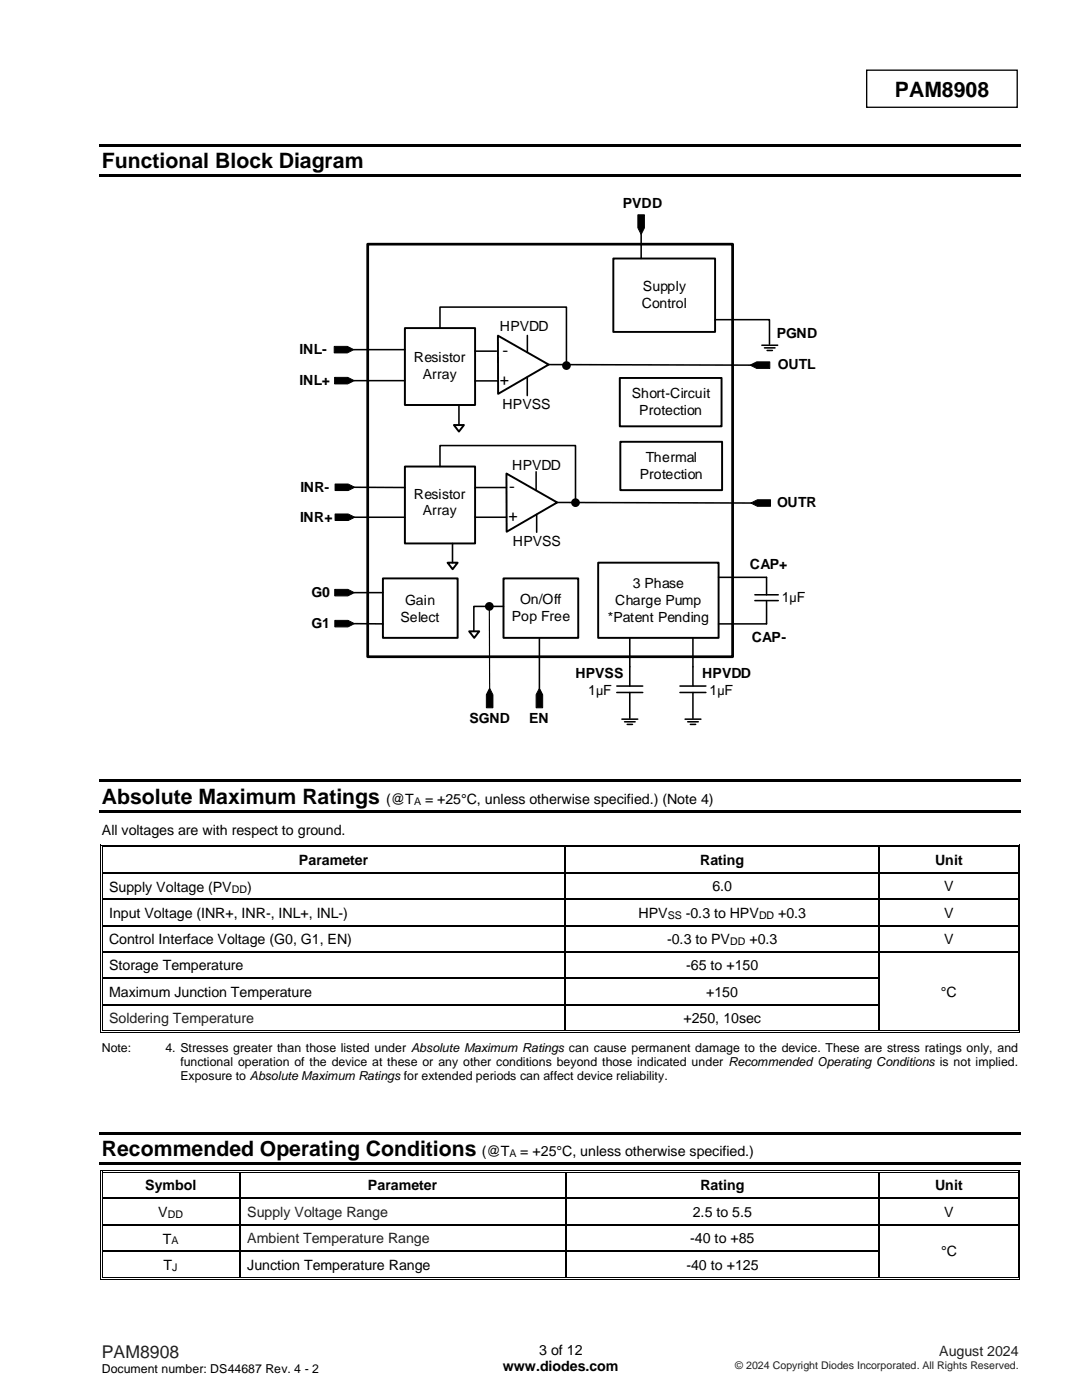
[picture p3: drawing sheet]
<svg xmlns="http://www.w3.org/2000/svg" width="216mm" height="279mm" viewBox="0 0 216 279" stroke-linecap="round" stroke-linejoin="round" font-family="sans-serif">
<path d="M172.9 14h30.1v7.4h-30.1z" fill="none" stroke="#000" stroke-width=".26"/>
<g fill="#000">
<path d="M19.8 28.8h183.9v.5h-183.9z" fill-rule="evenodd"/>
<path d="M19.8 34.8h183.9v.5h-183.9z" fill-rule="evenodd"/>
</g>
<path d="M73.4 48.7h72.8v82.4h-72.8z" fill="none" stroke="#000" stroke-width=".54"/>
<path d="M122.4 51.6h20.3v14.6h-20.3zM80.8 65.5h14v15.3h-14zM123.7 75.4h20.3v9.7h-20.3zM80.8 93.1h14v15.4h-14zM123.8 88.2h20.3v9.6h-20.3zM76.4 115.4h14.9v11.9h-14.9zM100.5 115.4h14.9v11.9h-14.9zM119.4 112.3h24v15h-24z" fill="none" stroke="#000" stroke-width=".39"/>
<path d="M99.4 67l10.1 5.8-10.1 5.8z" fill="#fff"/>
<path d="M99.4 67l10.1 5.8-10.1 5.8z" fill="none" stroke="#000" stroke-width=".39"/>
<path d="M101.1 94.5l10.1 5.8-10.1 5.8z" fill="#fff"/>
<path d="M101.1 94.5l10.1 5.8-10.1 5.8z" fill="none" stroke="#000" stroke-width=".39"/>
<g fill="#000">
<circle cx="113" cy="73" r=".56"/>
<circle cx="114.8" cy="100.3" r=".56"/>
<circle cx="97.6" cy="121" r=".56"/>
</g>
<g fill="none" stroke="#000" stroke-width=".62">
<circle cx="113" cy="73" r=".56"/>
<circle cx="114.8" cy="100.3" r=".56"/>
<circle cx="97.6" cy="121" r=".56"/>
</g>
<path d="M90.6 84.8h2l-1 1.3z" fill="#fff"/>
<path d="M90.6 84.8h2l-1 1.3z" fill="none" stroke="#000" stroke-width=".39"/>
<path d="M89.3 112.3h2l-1 1.3z" fill="#fff"/>
<path d="M89.3 112.3h2l-1 1.3z" fill="none" stroke="#000" stroke-width=".39"/>
<g fill="none" stroke="#000" stroke-width=".31">
<path d="M87.8 65.5v-4.2h25.2v11.7M94.8 70.1h4.3M94.8 76h4.6M105.2 75.2v3.7M105.2 66.9v3.4M109.5 72.8l40.2 .1M87.8 93.1v-4.2h27v11.4M91.6 80.8v4M94.8 97.3h6.3M107 94.2v3.7M90.3 108.5v3.8M94.8 103.2h6.3"/>
<path d="M107.1 102.7v3.5M111.2 100.3l38.6 .1M100.5 121h-6v4.9"/>
</g>
<g fill="#000">
<path d="M149.7 72.9l1.3-.7h2.6v1.3h-2.6z" fill-rule="evenodd"/>
<path d="M149.8 100.4l1.3-.7h2.6v1.3h-2.6z" fill-rule="evenodd"/>
</g>
<path d="M149.7 72.9l1.3-.7h2.6v1.3h-2.6zM149.8 100.4l1.3-.7h2.6v1.3h-2.6z" fill="none" stroke="#000" stroke-width=".2"/>
<path d="M93.6 126h2l-1 1.3z" fill="#fff"/>
<path d="M93.6 126h2l-1 1.3z" fill="none" stroke="#000" stroke-width=".39"/>
<g fill="#000">
<path d="M127.3 42.9h1.3v2.6l-.7 1.3-.6-1.3z" fill-rule="evenodd"/>
<path d="M66.7 69.1h2.6l1.3 .7-1.3 .6h-2.6z" fill-rule="evenodd"/>
<path d="M66.8 75.3h2.6l1.3 .7-1.3 .6h-2.6z" fill-rule="evenodd"/>
<path d="M66.9 96.6h2.6l1.3 .6-1.3 .7h-2.6z" fill-rule="evenodd"/>
<path d="M66.8 117.6h2.6l1.3 .7-1.3 .6h-2.6z" fill-rule="evenodd"/>
<path d="M66.9 102.6h2.6l1.3 .6-1.3 .7h-2.6z" fill-rule="evenodd"/>
<path d="M66.8 123.8h2.6l1.3 .7-1.3 .6h-2.6z" fill-rule="evenodd"/>
<path d="M19.8 155.6h183.9v.5h-183.9z" fill-rule="evenodd"/>
<path d="M97.7 137.3l.7 1.3v2.7h-1.4v-2.7z" fill-rule="evenodd"/>
<path d="M107.6 137.3l.7 1.3v2.7h-1.3v-2.7z" fill-rule="evenodd"/>
<path d="M19.8 161.7h183.9v.5h-183.9z" fill-rule="evenodd"/>
<path d="M20 168.6h.2v.5h-.2z" fill-rule="evenodd"/>
<path d="M20 168.6h.5v.1h-.5z" fill-rule="evenodd"/>
<path d="M20 174.1h.2v.3h-.2z" fill-rule="evenodd"/>
<path d="M20 179.3h.2v.3h-.2z" fill-rule="evenodd"/>
<path d="M20.3 168.9h.2v.2h-.2z" fill-rule="evenodd"/>
<path d="M20.3 168.9h.2v.2h-.2z" fill-rule="evenodd"/>
<path d="M20.3 174.1h.2v.3h-.2z" fill-rule="evenodd"/>
<path d="M20.3 179.3h.2v.3h-.2z" fill-rule="evenodd"/>
<path d="M112.7 169.1h.3z" fill-rule="evenodd"/>
<path d="M112.7 168.6h.5v.1h-.5z" fill-rule="evenodd"/>
<path d="M112.7 168.9h.5v.2h-.5z" fill-rule="evenodd"/>
<path d="M112.7 174.1h.3v.3h-.3z" fill-rule="evenodd"/>
<path d="M112.7 179.3h.3v.3h-.3z" fill-rule="evenodd"/>
<path d="M175.2 169.1h.3z" fill-rule="evenodd"/>
<path d="M175.2 168.6h.5v.1h-.5z" fill-rule="evenodd"/>
<path d="M175.2 168.9h.5v.2h-.5z" fill-rule="evenodd"/>
<path d="M175.2 174.1h.3v.3h-.3z" fill-rule="evenodd"/>
<path d="M175.2 179.3h.3v.3h-.3z" fill-rule="evenodd"/>
<path d="M203.1 168.6h.5v.1h-.5z" fill-rule="evenodd"/>
<path d="M203.1 168.9h.1v.2h-.1z" fill-rule="evenodd"/>
<path d="M203.1 168.9h.1v.2h-.1z" fill-rule="evenodd"/>
<path d="M203.1 174.1h.1v.3h-.1z" fill-rule="evenodd"/>
<path d="M203.1 179.3h.1v.3h-.1z" fill-rule="evenodd"/>
<path d="M203.4 168.6h.2v.5h-.2z" fill-rule="evenodd"/>
<path d="M203.4 174.1h.2v.3h-.2z" fill-rule="evenodd"/>
<path d="M203.4 179.3h.2v.3h-.2z" fill-rule="evenodd"/>
<path d="M20 184.6h.2v.3h-.2z" fill-rule="evenodd"/>
<path d="M20 189.8h.2v.3h-.2z" fill-rule="evenodd"/>
<path d="M20 195.1h.2v.3h-.2z" fill-rule="evenodd"/>
<path d="M20.3 184.6h.2v.3h-.2z" fill-rule="evenodd"/>
<path d="M20.3 189.8h.2v.3h-.2z" fill-rule="evenodd"/>
<path d="M20.3 195.1h.2v.3h-.2z" fill-rule="evenodd"/>
<path d="M112.7 184.6h.3v.3h-.3z" fill-rule="evenodd"/>
<path d="M112.7 189.8h.3v.3h-.3z" fill-rule="evenodd"/>
<path d="M112.7 195.1h.3v.3h-.3z" fill-rule="evenodd"/>
<path d="M175.2 184.6h.3v.3h-.3z" fill-rule="evenodd"/>
<path d="M175.2 189.8h.3v.3h-.3z" fill-rule="evenodd"/>
<path d="M175.2 195.1h.3v.3h-.3z" fill-rule="evenodd"/>
<path d="M203.1 184.6h.1v.3h-.1z" fill-rule="evenodd"/>
<path d="M203.1 189.8h.1v.3h-.1z" fill-rule="evenodd"/>
<path d="M203.1 195.1h.1v.3h-.1z" fill-rule="evenodd"/>
<path d="M203.4 184.6h.2v.3h-.2z" fill-rule="evenodd"/>
<path d="M203.4 189.8h.2v.3h-.2z" fill-rule="evenodd"/>
<path d="M203.4 195.1h.2v.3h-.2z" fill-rule="evenodd"/>
<path d="M20 200.3h.2v.3h-.2z" fill-rule="evenodd"/>
<path d="M20 205.6h.2v.5h-.2z" fill-rule="evenodd"/>
<path d="M20 206h.5v.1h-.5z" fill-rule="evenodd"/>
<path d="M20.3 200.3h.2v.3h-.2z" fill-rule="evenodd"/>
<path d="M20.3 205.6h.2v.2h-.2z" fill-rule="evenodd"/>
<path d="M20.3 205.6h.2v.2h-.2z" fill-rule="evenodd"/>
<path d="M112.7 200.3h.3v.3h-.3z" fill-rule="evenodd"/>
<path d="M112.7 205.6h.5v.2h-.5z" fill-rule="evenodd"/>
<path d="M112.7 206h.5v.1h-.5z" fill-rule="evenodd"/>
<path d="M175.2 200.3h.3v.3h-.3z" fill-rule="evenodd"/>
<path d="M175.2 205.6h.5v.2h-.5z" fill-rule="evenodd"/>
<path d="M175.2 206h.5v.1h-.5z" fill-rule="evenodd"/>
<path d="M203.1 200.3h.1v.3h-.1z" fill-rule="evenodd"/>
<path d="M203.1 206h.5v.1h-.5z" fill-rule="evenodd"/>
<path d="M203.1 205.6h.1v.2h-.1z" fill-rule="evenodd"/>
<path d="M203.1 205.6h.1v.2h-.1z" fill-rule="evenodd"/>
<path d="M203.4 200.3h.2v.3h-.2z" fill-rule="evenodd"/>
<path d="M203.4 205.6h.2v.5h-.2z" fill-rule="evenodd"/>
<path d="M19.8 225.9h183.9v.5h-183.9z" fill-rule="evenodd"/>
<path d="M19.8 231.9h183.9v.5h-183.9z" fill-rule="evenodd"/>
<path d="M20 233.5h.2v.6h-.2z" fill-rule="evenodd"/>
<path d="M20 233.5h.5v.2h-.5z" fill-rule="evenodd"/>
<path d="M20 239h.2v.3h-.2z" fill-rule="evenodd"/>
<path d="M20.3 233.8h.2v.3h-.2z" fill-rule="evenodd"/>
<path d="M20.3 233.8h.2v.2h-.2z" fill-rule="evenodd"/>
<path d="M20.3 239h.2v.3h-.2z" fill-rule="evenodd"/>
<path d="M47.7 234l.3 .1z" fill-rule="evenodd"/>
<path d="M47.7 233.5h.5v.2h-.5z" fill-rule="evenodd"/>
<path d="M47.7 233.8h.5v.2h-.5z" fill-rule="evenodd"/>
<path d="M47.7 239h.3v.3h-.3z" fill-rule="evenodd"/>
<path d="M112.8 234l.2 .1z" fill-rule="evenodd"/>
<path d="M112.8 233.5h.5v.2h-.5z" fill-rule="evenodd"/>
<path d="M112.8 233.8h.5v.2h-.5z" fill-rule="evenodd"/>
<path d="M112.8 239h.2v.3h-.2z" fill-rule="evenodd"/>
<path d="M175.3 234l.2 .1z" fill-rule="evenodd"/>
<path d="M175.3 233.5h.5v.2h-.5z" fill-rule="evenodd"/>
<path d="M175.3 233.8h.5v.2h-.5z" fill-rule="evenodd"/>
<path d="M175.3 239h.2v.3h-.2z" fill-rule="evenodd"/>
<path d="M203.1 233.5h.5v.2h-.5z" fill-rule="evenodd"/>
<path d="M203.1 233.8h.1v.3h-.1z" fill-rule="evenodd"/>
<path d="M203.1 233.8h.1v.2h-.1z" fill-rule="evenodd"/>
<path d="M203.1 239h.1v.3h-.1z" fill-rule="evenodd"/>
<path d="M203.4 233.5h.2v.6h-.2z" fill-rule="evenodd"/>
<path d="M203.4 239h.2v.3h-.2z" fill-rule="evenodd"/>
<path d="M20 244.3h.2v.3h-.2z" fill-rule="evenodd"/>
<path d="M20 249.5h.2v.3h-.2z" fill-rule="evenodd"/>
<path d="M20 254.8h.2v.5h-.2z" fill-rule="evenodd"/>
<path d="M20 255.2h.5v.1h-.5z" fill-rule="evenodd"/>
<path d="M20.3 244.3h.2v.3h-.2z" fill-rule="evenodd"/>
<path d="M20.3 249.5h.2v.3h-.2z" fill-rule="evenodd"/>
<path d="M20.3 254.8h.2v.2h-.2z" fill-rule="evenodd"/>
<path d="M20.3 254.8h.2v.2h-.2z" fill-rule="evenodd"/>
<path d="M47.7 244.3h.3v.3h-.3z" fill-rule="evenodd"/>
<path d="M47.7 249.5h.3v.3h-.3z" fill-rule="evenodd"/>
<path d="M47.7 254.8h.5v.2h-.5z" fill-rule="evenodd"/>
<path d="M47.7 255.2h.5v.1h-.5z" fill-rule="evenodd"/>
<path d="M112.8 244.3h.2v.3h-.2z" fill-rule="evenodd"/>
<path d="M112.8 249.5h.2v.3h-.2z" fill-rule="evenodd"/>
<path d="M112.8 254.8h.5v.2h-.5z" fill-rule="evenodd"/>
<path d="M112.8 255.2h.5v.1h-.5z" fill-rule="evenodd"/>
<path d="M175.3 244.3h.2v.3h-.2z" fill-rule="evenodd"/>
<path d="M175.3 249.5h.2v.3h-.2z" fill-rule="evenodd"/>
<path d="M175.3 254.8h.5v.2h-.5z" fill-rule="evenodd"/>
<path d="M175.3 255.2h.5v.1h-.5z" fill-rule="evenodd"/>
<path d="M203.1 244.3h.1v.3h-.1z" fill-rule="evenodd"/>
<path d="M203.1 249.5h.1v.3h-.1z" fill-rule="evenodd"/>
<path d="M203.1 255.2h.5v.1h-.5z" fill-rule="evenodd"/>
<path d="M203.1 254.8h.1v.2h-.1z" fill-rule="evenodd"/>
<path d="M203.1 254.8h.1v.2h-.1z" fill-rule="evenodd"/>
<path d="M203.4 244.3h.2v.3h-.2z" fill-rule="evenodd"/>
<path d="M203.4 249.5h.2v.3h-.2z" fill-rule="evenodd"/>
<path d="M203.4 254.8h.2v.5h-.2z" fill-rule="evenodd"/>
</g>
<g fill="none" stroke="#000" stroke-width=".2">
<path d="M127.3 42.9h1.3v2.6l-.7 1.3-.6-1.3zM66.7 69.1h2.6l1.3 .7-1.3 .6h-2.6zM66.8 75.3h2.6l1.3 .7-1.3 .6h-2.6zM66.9 96.6h2.6l1.3 .6-1.3 .7h-2.6zM66.8 117.6h2.6l1.3 .7-1.3 .6h-2.6zM66.9 102.6h2.6l1.3 .6-1.3 .7h-2.6zM66.8 123.8h2.6l1.3 .7-1.3 .6h-2.6zM97.7 137.3l.7 1.3v2.7h-1.4v-2.7zM107.6 137.3l.7 1.3v2.7h-1.3v-2.7zM20.1 169.1v5M20.1 174.4v4.9M20.1 179.6v5"/>
<path d="M20.4 169.1v5M20.4 174.4v4.9M20.4 179.6v5M20.5 168.6h92.2M20.5 169h92.2M113.2 168.6h62M113.2 169h62M175.7 168.6h27.4M175.7 169h27.4M203.2 169.1v5M203.2 174.4v4.9M203.2 179.6v5"/>
<path d="M203.5 169.1v5M203.5 174.4v4.9M203.5 179.6v5M20.1 184.9v4.9M20.1 190.1v5M20.1 195.4v4.9M20.4 184.9v4.9M20.4 190.1v5M20.4 195.4v4.9M203.2 184.9v4.9M203.2 190.1v5M203.2 195.4v4.9"/>
<path d="M203.5 184.9v4.9M203.5 190.1v5M203.5 195.4v4.9M20.1 200.6v5M20.4 200.6v5M20.5 206.1h92.2M20.5 205.7h92.2M113.2 206.1h62M113.2 205.7h62M175.7 206.1h27.4M175.7 205.7h27.4M203.2 200.6v5"/>
<path d="M203.5 200.6v5M20.1 234.1v4.9M20.1 239.3v5M20.4 234.1v4.9M20.4 239.3v5M20.5 233.6h27.2M20.5 233.9h27.2M48.2 233.6h64.5M48.2 233.9h64.5M113.3 233.6h62M113.3 233.9h62M175.8 233.6h27.3"/>
<path d="M175.8 233.9h27.3M203.2 234.1v4.9M203.2 239.3v5M203.5 234.1v4.9M203.5 239.3v5M20.1 244.6v4.9M20.1 249.8v5M20.4 244.6v4.9M20.4 249.8v5M20.5 255.3h27.2M20.5 254.9h27.2M48.2 255.3h64.5"/>
<path d="M48.2 254.9h64.5M113.3 255.3h62M113.3 254.9h62M175.8 255.3h27.3M175.8 254.9h27.3M203.2 244.6v4.9M203.2 249.8v5M203.5 244.6v4.9M203.5 249.8v5"/>
</g>
<g fill="none" stroke="#000" stroke-width=".31">
<path d="M127.9 46.8v4.8M70.6 69.8h10.2M70.7 76h10.1M142.7 63.8h10.8v4.9M152 68.9h3.2M152.5 69.4h2.1M153.1 69.9h1M70.8 97.2l10 .1M70.7 118.3h5.7M70.8 103.2h10M143.4 115.2h9.6v3.5M150.6 118.7h4.7"/>
<path d="M150.6 119.9h4.7M153 119.9v4.6h-9.6M70.7 124.5h5.7M107.6 127.3v10M123.1 136.9h5.1M123.1 138.2h5.1M125.7 127.3v9.6M125.7 138.2v5.1M135.7 136.9h5.1M135.7 138.2h5.1M138.3 127.3v9.6M138.3 138.2v5.1"/>
<path d="M124.1 143.5h3.2M124.6 144h2.1M125.2 144.6h1M136.7 143.5h3.2M137.2 144h2.1M137.8 144.6h1"/>
</g>
<path d="M97.6 121l.1 16.3" fill="none" stroke="#000" stroke-width=".23"/>
<g fill="none" stroke="#000" stroke-width=".25">
<path d="M20.5 174.2h92.2M20.5 179.5h92.2M112.8 169.1v5M112.8 174.4v4.9M112.8 179.6v5M113 174.2h62.2M113 179.5h62.2M175.3 169.1v5M175.3 174.4v4.9M175.3 179.6v5M175.5 174.2h27.6M175.5 179.5h27.6"/>
<path d="M20.5 184.7h92.2M20.5 190h92.2M20.5 195.2h92.2M112.8 184.9v4.9M112.8 190.1v5M112.8 195.4v4.9M113 184.7h62.2M113 190h62.2M113 195.2h62.2M175.3 184.9v4.9M175.3 190.1v5M175.3 195.4v4.9"/>
<path d="M175.5 184.7h27.6M175.5 190h27.6M20.5 200.5h92.2M112.8 200.6v5M113 200.5h62.2M175.3 200.6v5M20.5 239.2h27.2M47.8 234.1v4.9M47.8 239.3v5M48 239.2h64.7M112.9 234.1v4.9M112.9 239.3v5"/>
<path d="M113 239.2h62.3M175.4 234.1v4.9M175.4 239.3v5M175.5 239.2h27.6M20.5 244.4h27.2M20.5 249.7h27.2M47.8 244.6v4.9M47.8 249.8v5M48 244.4h64.7M48 249.7h64.7M112.9 244.6v4.9M112.9 249.8v5"/>
<path d="M113 244.4h62.3M113 249.7h62.3M175.4 244.6v4.9M175.4 249.8v5M175.5 244.4h27.6"/>
</g>
<g font-size="4.2">
<text x="178.6" y="19.4">PAM8908</text>
<text x="20.3" y="33.6">Functional Block Diagram</text>
<text x="20.3" y="160.4">Absolute Maximum Ratings</text>
<text x="20.3" y="230.7">Recommended Operating Conditions</text>
</g>
<g font-size="3.7">
<text x="100.3" y="71">-</text>
<text x="99.7" y="77">+</text>
<text x="101.6" y="98.3">-</text>
<text x="101.5" y="104.1">+</text>
</g>
<text font-size="3.5" fill="#231f20" x="20.3" y="271">PAM8908</text>
<g font-size="2.8">
<text x="124.3" y="41.5">PVDD</text>
<text x="128.3" y="58">Supply</text>
<text x="99.7" y="66">HPVDD</text>
<text x="128.1" y="61.4">Control</text>
<text x="59.8" y="70.6">INL-</text>
<text x="155" y="67.4">PGND</text>
<text x="59.8" y="76.8">INL+</text>
<text x="82.6" y="72.3">Resistor</text>
<text x="84.4" y="75.6">Array</text>
<text x="155.2" y="73.7">OUTL</text>
<text x="100.3" y="81.7">HPVSS</text>
<text x="126.1" y="79.4">Short-Circuit</text>
<text x="127.6" y="82.8">Protection</text>
<text x="102.2" y="93.8">HPVDD</text>
<text x="127.7" y="95.5">Protection</text>
<text x="128.8" y="92.2">Thermal</text>
<text x="59.9" y="98.2">INR-</text>
<text x="82.6" y="99.5">Resistor</text>
<text x="155.1" y="101.3">OUTR</text>
<text x="59.9" y="104.1">INR+</text>
<text x="84.4" y="102.9">Array</text>
<text x="102.4" y="109">HPVSS</text>
<text x="149.6" y="113.5">CAP+</text>
<text x="62.2" y="119.1">G0</text>
<text x="126.3" y="117.3">3 Phase</text>
<text x="62.2" y="125.4">G1</text>
<text x="79.9" y="124.1">Select</text>
<text x="80.8" y="120.8">Gain</text>
<text x="102.2" y="124">Pop Free</text>
<text x="103.8" y="120.6">On/Off</text>
<text x="121.3" y="124.1">*Patent Pending</text>
<text x="122.8" y="120.7">Charge Pump</text>
<text x="156" y="120.2">1µF</text>
<text x="150" y="128.2">CAP-</text>
<text x="114.8" y="135.4">HPVSS</text>
<text x="140.1" y="135.3">HPVDD</text>
<text x="117.4" y="138.7">1µF</text>
<text x="141.6" y="138.7">1µF</text>
<text x="93.7" y="144.3">SGND</text>
<text x="105.6" y="144.3">EN</text>
<text x="77.1" y="160.4">(@T</text>
<text x="84.8" y="160.4">= +25°C, unless otherwise specified.) (Note 4)</text>
<text x="20.3" y="166.6">All voltages are with respect to ground.</text>
<text x="59.7" y="172.6">Parameter</text>
<text x="139.7" y="172.6">Rating</text>
<text x="186.6" y="172.6">Unit</text>
<text x="21.8" y="178">Supply Voltage (PV</text>
<text x="49.3" y="178">)</text>
<text x="142.1" y="177.9">6.0</text>
<text x="188.4" y="177.9">V</text>
<text x="21.8" y="183.1">Input Voltage (INR+, INR-, INL+, INL-)</text>
<text x="127.4" y="183.2">HPV</text>
<text x="136.8" y="183.2">-0.3 to HPV</text>
<text x="155.3" y="183.2">+0.3</text>
<text x="188.4" y="183.1">V</text>
<text x="21.8" y="188.4">Control Interface Voltage (G0, G1, EN)</text>
<text x="133.1" y="188.5">-0.3 to PV</text>
<text x="149.5" y="188.5">+0.3</text>
<text x="188.4" y="188.4">V</text>
<text x="21.8" y="193.7">Storage Temperature</text>
<text x="136.9" y="193.7">-65 to +150</text>
<text x="21.8" y="198.9">Maximum Junction Temperature</text>
<text x="140.9" y="198.9">+150</text>
<text x="187.7" y="198.9">°C</text>
<text x="136.4" y="204.2">+250, 10sec</text>
<text x="96.1" y="230.7">(@T</text>
<text x="103.8" y="230.7">= +25°C, unless otherwise specified.)</text>
<text x="29" y="237.6">Symbol</text>
<text x="73.4" y="237.6">Parameter</text>
<text x="139.8" y="237.6">Rating</text>
<text x="186.6" y="237.6">Unit</text>
<text x="31.6" y="242.9">V</text>
<text x="138.2" y="242.8">2.5 to 5.5</text>
<text x="188.4" y="242.8">V</text>
<text x="32.5" y="248.2">T</text>
<text x="137.7" y="248.1">-40 to +85</text>
<text x="187.8" y="250.7">°C</text>
<text x="32.6" y="253.4">T</text>
<text x="49.3" y="253.4">Junction Temperature Range</text>
<text x="137" y="253.4">-40 to +125</text>
<text x="100.3" y="273.6">www.diodes.com</text>
<text x="107.6" y="270.3">3 of 12</text>
</g>
<g font-size="2.8" fill="#231f20">
<text x="21.8" y="204.2">Soldering Temperature</text>
<text x="49.3" y="242.8">Supply Voltage Range</text>
<text x="49.3" y="248.1">Ambient Temperature Range</text>
<text x="187.4" y="270.7">August 2024</text>
</g>
<g font-size="2.5">
<text x="20.3" y="209.9">Note:</text>
<text x="33" y="209.9">4. Stresses greater than those listed under Absolute Maximum Ratings can cause permanent damage to the device. These are stress ratings only, and</text>
<text x="36" y="212.7">functional operation of the device at these or any other conditions beyond those indicated under Recommended Operating Conditions is not implied.</text>
<text x="36" y="215.6">Exposure to Absolute Maximum Ratings for extended periods can affect device reliability.</text>
<text x="20.3" y="274.1">Document number: DS44687 Rev. 4 - 2</text>
</g>
<g font-size="2.1">
<text x="82.6" y="160.6">A</text>
<text x="46.3" y="178.2">DD</text>
<text x="133.2" y="183.4">SS</text>
<text x="151.5" y="183.4">DD</text>
<text x="145.7" y="188.7">DD</text>
<text x="101.7" y="230.9">A</text>
<text x="33.5" y="243.1">DD</text>
<text x="34.2" y="248.4">A</text>
<text x="34.4" y="253.6">J</text>
</g>
<text font-size="2.1" fill="#231f20" x="146.7" y="273.3">© 2024 Copyright Diodes Incorporated. All Rights Reserved.</text>
</svg>
